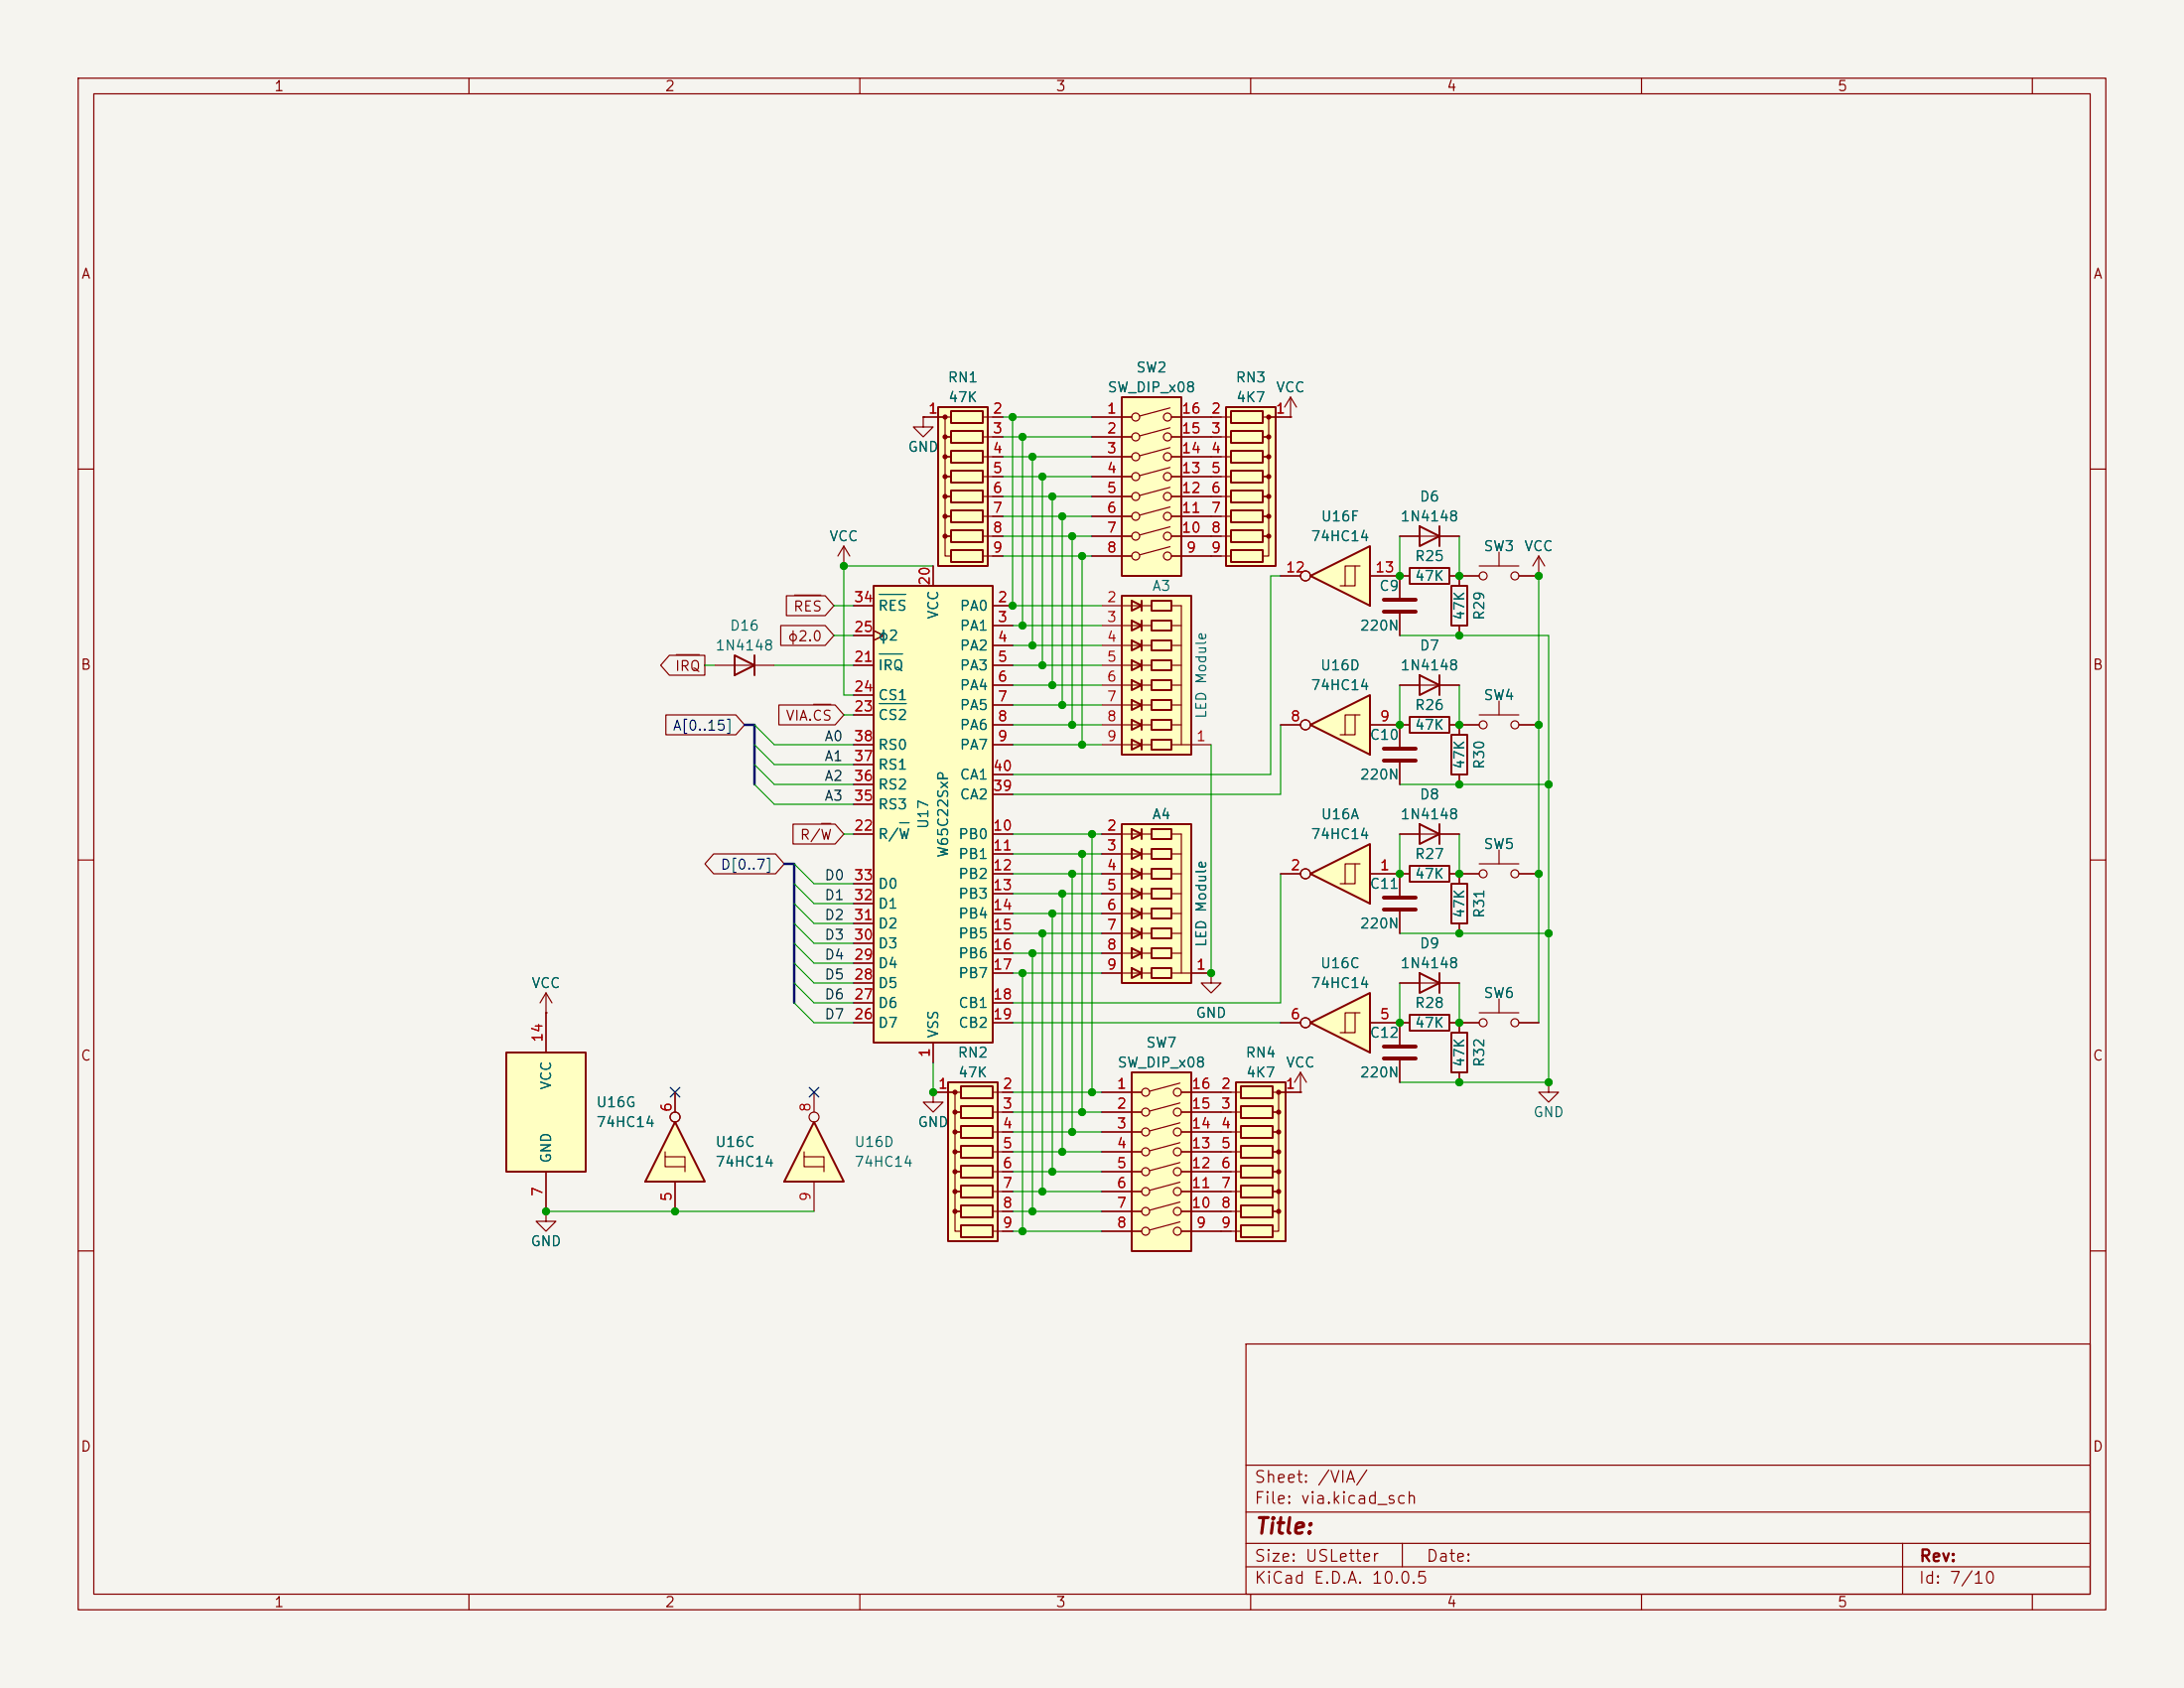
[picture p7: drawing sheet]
<svg xmlns="http://www.w3.org/2000/svg" width="279mm" height="216mm" viewBox="0 0 279 216" stroke-linecap="round" stroke-linejoin="round" font-family="sans-serif">
<path d="M0 0h279.4v215.9h-279.4z" fill="#f5f4ef" stroke="#f5f4ef" stroke-width=".13"/>
<g fill="none" stroke="#840000" stroke-width=".15">
<path d="M10 10h259.4v195.9h-259.4zM12 12h255.4v191.9h-255.4zM60 10v2M110 10v2M160 10v2M210 10v2M260 10v2M10 60h2M267.4 60h2M10 110h2M267.4 110h2M154.9 124.5v1.2h1.3l-1.3 1.3-1.2-1.3h1.2"/>
<path d="M154.9 124.5h.1M10 160h2M159.4 171.9h108v32h-108zM267.4 160h2M159.4 197.4h108M159.4 193.4h108M159.4 187.4h108M179.4 197.4v3M243.4 197.4v6.5M60 203.9v2M110 203.9v2M159.4 200.4h108"/>
<path d="M160 203.9v2M210 203.9v2M260 203.9v2"/>
</g>
<path d="M167.6 92.7l7.7-3.8v7.6z" fill="#ffffc2"/>
<path d="M167.6 92.7l7.7-3.8v7.6zM181.6 86.4l2.5 1.2-2.5 1.3zM184.1 86.4v2.5M181.6 124.5l2.5 1.2-2.5 1.3zM184.1 124.5v2.5" fill="none" stroke="#840000" stroke-width=".25"/>
<g fill="none" stroke="#840000" stroke-width=".15">
<path d="M165.1 53.3h.1M165.1 50.8l-.8 1.3M165.1 50.8l.8 1.3M165.1 50.8v2.5M163.8 92.7h2.6M173.4 91.4v2.6h-1.3M174 91.4h-1.9v2.6h-.7M175.3 92.7h3.8M179.1 87.6h7.6M179.1 125.7h7.6"/>
<circle cx="167" cy="92.7" r=".63"/>
</g>
<path d="M143.5 50.8h7.6v22.9h-7.6z" fill="#ffffc2"/>
<g fill="none" stroke="#840000" stroke-width=".15">
<path d="M139.7 53.3h5.1M139.7 55.9h5.1M139.7 58.4h5.1M149.7 52.2l-3.9 1M149.7 54.7l-3.9 1.1M149.7 57.3l-3.9 1M149.7 59.8l-3.9 1M149.9 53.3h5M149.9 55.9h5M149.9 58.4h5M139.7 61h5.1M139.7 63.5h5.1"/>
<path d="M139.7 66h5.1M139.7 68.6h5.1M139.7 71.1h5.1M149.7 62.3l-3.9 1.1M149.7 64.8l-3.9 1.1M149.7 67.4l-3.9 1M149.7 69.9l-3.9 1.1M149.9 61h5M149.9 63.5h5M149.9 66h5M149.9 68.6h5M149.9 71.1h5"/>
<circle cx="145.3" cy="53.3" r=".51"/>
<circle cx="145.3" cy="55.9" r=".51"/>
<circle cx="145.3" cy="58.4" r=".51"/>
<circle cx="149.4" cy="58.4" r=".51"/>
<circle cx="149.4" cy="53.3" r=".51"/>
<circle cx="149.4" cy="55.9" r=".51"/>
<circle cx="145.3" cy="61" r=".51"/>
<circle cx="145.3" cy="68.6" r=".51"/>
<circle cx="145.3" cy="71.1" r=".51"/>
<circle cx="145.3" cy="63.5" r=".51"/>
<circle cx="145.3" cy="66" r=".51"/>
<circle cx="149.4" cy="71.1" r=".51"/>
<circle cx="149.4" cy="68.6" r=".51"/>
<circle cx="149.4" cy="66" r=".51"/>
<circle cx="149.4" cy="63.5" r=".51"/>
<circle cx="149.4" cy="61" r=".51"/>
</g>
<path d="M143.5 50.8h7.6v22.9h-7.6z" fill="none" stroke="#840000" stroke-width=".25"/>
<path d="M156.8 52.1h6.4v20.3h-6.4z" fill="#ffffc2"/>
<path d="M156.8 52.1h6.4v20.3h-6.4zM157.5 52.6h4v1.5h-4zM157.5 55.1h4v1.5h-4zM157.5 57.7h4v1.5h-4zM157.5 60.2h4v1.5h-4zM157.5 62.7h4v1.6h-4zM157.5 65.3h4v1.5h-4zM157.5 67.8h4v1.5h-4zM157.5 70.4h4v1.5h-4z" fill="none" stroke="#840000" stroke-width=".25"/>
<g fill="#840000" stroke="#840000" stroke-width=".15">
<circle cx="162.3" cy="53.3" r=".25"/>
<circle cx="162.3" cy="55.9" r=".25"/>
<circle cx="162.3" cy="58.4" r=".25"/>
<circle cx="162.3" cy="61" r=".25"/>
<circle cx="162.3" cy="63.5" r=".25"/>
<circle cx="162.3" cy="66" r=".25"/>
<circle cx="162.3" cy="68.6" r=".25"/>
</g>
<path d="M154.9 53.3h2.6M154.9 55.9h2.6M154.9 58.4h2.6M161.5 53.3h.8v2.6h-.8h.8v2.5h-.8h.8v2.6h-.8h.8v2.5h-.8h.8v2.5h-.8h.8v2.6h-.8h.8v2.5h-.8M162.6 53.3h2.5M154.9 61h2.6M154.9 63.5h2.6M154.9 66h2.6M154.9 68.6h2.6M154.9 71.1h2.6M179.1 111.8v2.8M179.1 116.6v2.8" fill="none" stroke="#840000" stroke-width=".15"/>
<path d="M177 116.3h4.1M177 114.8h4.1" fill="none" stroke="#840000" stroke-width=".51"/>
<path d="M111.8 74.9h15.2v58.5h-15.2z" fill="#ffffc2"/>
<path d="M111.8 74.9h15.2v58.5h-15.2zM185.7 94h2v5.1h-2zM180.3 110.7h5.1v2.1h-5.1zM181.6 105.4l2.5 1.3-2.5 1.3zM184.1 105.4v2.6" fill="none" stroke="#840000" stroke-width=".25"/>
<g fill="none" stroke="#840000" stroke-width=".15">
<path d="M109.2 77.5h2.6M119.4 72.4v2.5M127 77.5h2.5M109.2 85.1h2.6M109.2 95.3h2.6M109.2 91.4h2.6M109.2 88.9h2.6M109.2 81.3h2.6M109.2 97.8h2.6M111.8 80.6l1.2 .7-1.2 .6M127 80h2.5M127 82.6h2.5"/>
<path d="M127 85.1h2.5M127 87.6h2.5M127 90.2h2.5M127 92.7h2.5M127 95.3h2.5M127 99.1h2.5M179.1 92.7v2.8M179.1 97.5v2.8M186.7 99.1v1.2M189.2 92.7h-2.5v1.3M189.2 91.4h5.1M191.8 89.7v1.7"/>
<path d="M194.3 92.7h2.5M109.2 106.7h2.6M109.2 118.1h2.6M109.2 115.6h2.6M109.2 113h2.6M109.2 102.9h2.6M109.2 100.3h2.6M127 106.7h2.5M127 109.2h2.5M127 111.8h2.5M127 114.3h2.5M127 116.8h2.5"/>
<path d="M127 119.4h2.5M127 101.6h2.5M179.1 106.7h7.6M179.1 111.8h1.2M185.4 111.8h3.8M189.2 110.5h5.1M191.8 108.7v1.8M194.3 111.8h2.5M109.2 128.3h2.6M109.2 130.8h2.6M109.2 125.7h2.6M109.2 123.2h2.6"/>
<path d="M109.2 120.7h2.6M119.4 133.4v2.5M127 121.9h2.5M127 124.5h2.5M127 128.3h2.5M127 130.8h2.5M186.7 130.8h2.5M189.2 129.5h5.1M191.8 127.8v1.7M194.3 130.8h2.5M198.1 138.4v1.3h-1.3l1.3 1.3 1.3-1.3h-1.3M198.1 138.4h.1"/>
<circle cx="189.7" cy="92.7" r=".51"/>
<circle cx="193.8" cy="92.7" r=".51"/>
<circle cx="189.7" cy="111.8" r=".51"/>
<circle cx="193.8" cy="111.8" r=".51"/>
<circle cx="189.7" cy="130.8" r=".51"/>
<circle cx="193.8" cy="130.8" r=".51"/>
</g>
<path d="M112.5 76h3.4M112.5 83.6h2.9M112.5 90h3.4M115.1 105.2h1.2" fill="none" stroke="#006464" stroke-width=".15"/>
<path d="M177 97.3h4.1M177 95.8h4.1" fill="none" stroke="#840000" stroke-width=".51"/>
<path d="M158.1 138.4h6.4v20.4h-6.4z" fill="#ffffc2"/>
<path d="M158.1 138.4h6.4v20.4h-6.4zM158.7 138.9h4.1v1.6h-4.1zM158.7 141.5h4.1v1.5h-4.1zM158.7 144h4.1v1.5h-4.1zM158.7 146.6h4.1v1.5h-4.1zM158.7 149.1h4.1v1.5h-4.1zM158.7 151.6h4.1v1.6h-4.1zM158.7 154.2h4.1v1.5h-4.1zM158.7 156.7h4.1v1.5h-4.1z" fill="none" stroke="#840000" stroke-width=".25"/>
<g fill="#840000" stroke="#840000" stroke-width=".15">
<circle cx="163.6" cy="139.7" r=".25"/>
<circle cx="163.6" cy="142.2" r=".25"/>
<circle cx="163.6" cy="144.8" r=".25"/>
<circle cx="163.6" cy="147.3" r=".25"/>
<circle cx="163.6" cy="149.9" r=".25"/>
<circle cx="163.6" cy="152.4" r=".25"/>
<circle cx="163.6" cy="154.9" r=".25"/>
</g>
<path d="M156.2 139.7h2.5M162.8 139.7h.8v2.5h-.8h.8v2.6h-.8h.8v2.5h-.8h.8v2.6h-.8h.8v2.5h-.8h.8v2.5h-.8h.8v2.6h-.8M163.8 139.7h2.6M156.2 142.2h2.5M156.2 144.8h2.5M156.2 147.3h2.5M156.2 149.9h2.5M156.2 152.4h2.5M156.2 154.9h2.5M156.2 157.5h2.5" fill="none" stroke="#840000" stroke-width=".15"/>
<path d="M144.8 137.2h7.6v22.8h-7.6z" fill="#ffffc2"/>
<g fill="none" stroke="#840000" stroke-width=".15">
<path d="M107.9 72.4h.1M107.9 69.9l-.7 1.2M107.9 69.9l.8 1.2M107.9 69.9v2.5M189.2 73.7h-2.5v1.2M189.2 72.4h5.1M191.8 70.6v1.8M194.3 73.7h2.5M196.8 73.7h.1M196.8 71.1l-.7 1.3M196.8 71.1l.8 1.3M196.8 71.1v2.6"/>
<path d="M91.4 85.1h7.7M179.1 92.7h1.2M185.4 92.7h1.3M186.7 80v1.3M186.7 111.8v1.2M186.7 118.1v1.3M141 139.7h5M151 138.5l-3.9 1.1M151.1 139.7h5.1M166.4 139.7h.1M166.4 137.2l-.8 1.2M166.4 137.2l.7 1.2"/>
<path d="M166.4 137.2v2.5M69.8 154.9v1.3h1.3l-1.3 1.3-1.2-1.3h1.2M69.8 154.9h.1M141 142.2h5M141 144.8h5M141 147.3h5M141 149.9h5M141 152.4h5M141 154.9h5M141 157.5h5M151 141.1l-3.9 1M151 143.6l-3.9 1.1"/>
<path d="M151 146.2l-3.9 1M151 148.7l-3.9 1M151 151.2l-3.9 1M151 153.7l-3.9 1.1M151 156.3l-3.9 1M151.1 142.2h5.1M151.1 144.8h5.1M151.1 147.3h5.1M151.1 149.9h5.1M151.1 152.4h5.1M151.1 154.9h5.1M151.1 157.5h5.1"/>
<circle cx="189.7" cy="73.7" r=".51"/>
<circle cx="193.8" cy="73.7" r=".51"/>
<circle cx="146.6" cy="139.7" r=".51"/>
<circle cx="150.6" cy="139.7" r=".51"/>
<circle cx="146.6" cy="157.5" r=".51"/>
<circle cx="146.6" cy="147.3" r=".51"/>
<circle cx="146.6" cy="152.4" r=".51"/>
<circle cx="146.6" cy="154.9" r=".51"/>
<circle cx="146.6" cy="142.2" r=".51"/>
<circle cx="146.6" cy="144.8" r=".51"/>
<circle cx="146.6" cy="149.9" r=".51"/>
<circle cx="150.6" cy="142.2" r=".51"/>
<circle cx="150.6" cy="144.8" r=".51"/>
<circle cx="150.6" cy="157.5" r=".51"/>
<circle cx="150.6" cy="154.9" r=".51"/>
<circle cx="150.6" cy="149.9" r=".51"/>
<circle cx="150.6" cy="147.3" r=".51"/>
<circle cx="150.6" cy="152.4" r=".51"/>
</g>
<path d="M185.7 74.9h2v5.1h-2zM94 83.8l2.5 1.3-2.5 1.3zM96.5 83.8v2.6M180.3 91.7h5.1v2h-5.1zM185.7 113h2v5.1h-2zM144.8 137.2h7.6v22.8h-7.6z" fill="none" stroke="#840000" stroke-width=".25"/>
<path d="M64.8 134.6h10.1v15.3h-10.1z" fill="#ffffc2"/>
<path d="M64.8 134.6h10.1v15.3h-10.1z" fill="none" stroke="#840000" stroke-width=".25"/>
<path d="M69.8 129.5h.1M69.8 127v7.6M69.8 127l-.7 1.3M69.8 127l.8 1.3M69.8 149.9v5" fill="none" stroke="#840000" stroke-width=".15"/>
<path d="M143.5 76.2h8.9v20.3h-8.9z" fill="#ffffc2"/>
<g fill="none" stroke="#840000" stroke-width=".15">
<path d="M143.5 77.5h3.8M149.9 77.5h1.2v17.8M143.5 80h3.8M143.5 82.6h3.8M143.5 85.1h3.8M143.5 87.6h3.8M143.5 90.2h3.8M143.5 92.7h3.8M143.5 95.3h3.8M149.9 80h1.2M149.9 82.6h1.2M149.9 85.1h1.2"/>
<path d="M149.9 87.6h1.2M149.9 90.2h1.2M149.9 92.7h1.2M149.9 95.3h2.5"/>
</g>
<g fill="none" stroke="#840000" stroke-width=".25">
<path d="M143.5 76.2h8.9v20.3h-8.9zM144.8 76.8l1.2 .7-1.2 .6zM144.8 79.4l1.2 .6-1.2 .6zM146 76.8v1.3M146 79.4v1.2M147.3 76.8h2.6v1.3h-2.6zM147.3 79.4h2.6v1.2h-2.6zM144.8 81.9l1.2 .7-1.2 .6zM144.8 84.5l1.2 .6-1.2 .6zM144.8 87l1.2 .6-1.2 .7zM144.8 89.5l1.2 .7-1.2 .6zM144.8 92.1l1.2 .6-1.2 .6z"/>
<path d="M144.8 94.6l1.2 .7-1.2 .6zM146 81.9v1.3M146 84.5v1.2M146 87v1.3M146 89.5v1.3M146 92.1v1.2M146 94.6v1.3M147.3 81.9h2.6v1.3h-2.6zM147.3 84.5h2.6v1.2h-2.6zM147.3 87h2.6v1.3h-2.6zM147.3 89.5h2.6v1.3h-2.6zM147.3 92.1h2.6v1.2h-2.6z"/>
<path d="M147.3 94.6h2.6v1.3h-2.6z"/>
</g>
<g fill="#840000">
<circle cx="151.1" cy="80" r=".25"/>
<circle cx="151.1" cy="82.6" r=".25"/>
<circle cx="151.1" cy="85.1" r=".25"/>
<circle cx="151.1" cy="87.6" r=".25"/>
<circle cx="151.1" cy="90.2" r=".25"/>
<circle cx="151.1" cy="92.7" r=".25"/>
</g>
<path d="M118.1 53.3v1.3h1.3l-1.3 1.3-1.3-1.3h1.3M118.1 53.3h.1M141 77.5h2.5M141 95.3h2.5M141 80h2.5M141 82.6h2.5M141 85.1h2.5M141 87.6h2.5M141 90.2h2.5M141 92.7h2.5M152.4 95.3h2.5" fill="none" stroke="#840000" stroke-width=".15"/>
<path d="M104.1 143.5l3.8 7.6h-7.6z" fill="#ffffc2"/>
<path d="M104.1 143.5l3.8 7.6h-7.6z" fill="none" stroke="#840000" stroke-width=".25"/>
<g fill="none" stroke="#840000" stroke-width=".15">
<path d="M104.1 139.7v2.5M102.9 147.3v.7h2.5v1.9M102.9 148v1.2h2.5M104.1 151.1v3.8"/>
<circle cx="104.1" cy="142.9" r=".63"/>
</g>
<path d="M86.4 143.5l3.8 7.6h-7.7z" fill="#ffffc2"/>
<path d="M86.4 143.5l3.8 7.6h-7.7z" fill="none" stroke="#840000" stroke-width=".25"/>
<g fill="none" stroke="#840000" stroke-width=".15">
<path d="M86.4 139.7v2.5M85.1 147.3v.7h2.5v1.9M85.1 148v1.2h2.5M86.4 151.1v3.8"/>
<circle cx="86.4" cy="142.9" r=".63"/>
</g>
<path d="M120 52.1h6.4v20.3h-6.4z" fill="#ffffc2"/>
<path d="M120 52.1h6.4v20.3h-6.4zM121.7 52.6h4v1.5h-4zM121.7 55.1h4v1.5h-4zM121.7 57.7h4v1.5h-4zM121.7 60.2h4v1.5h-4zM121.7 62.7h4v1.6h-4zM121.7 65.3h4v1.5h-4zM121.7 67.8h4v1.5h-4zM121.7 70.4h4v1.5h-4z" fill="none" stroke="#840000" stroke-width=".25"/>
<g fill="#840000" stroke="#840000" stroke-width=".15">
<circle cx="120.9" cy="53.3" r=".25"/>
<circle cx="120.9" cy="55.9" r=".25"/>
<circle cx="120.9" cy="58.4" r=".25"/>
<circle cx="120.9" cy="61" r=".25"/>
<circle cx="120.9" cy="63.5" r=".25"/>
<circle cx="120.9" cy="66" r=".25"/>
<circle cx="120.9" cy="68.6" r=".25"/>
</g>
<path d="M118.1 53.3h2.5M121.7 53.3h-.8v2.6h.8h-.8v2.5h.8h-.8v2.6h.8h-.8v2.5h.8h-.8v2.5h.8h-.8v2.6h.8h-.8v2.5h.8M125.7 53.3h2.6M125.7 55.9h2.6M125.7 58.4h2.6M125.7 61h2.6M125.7 63.5h2.6M125.7 66h2.6M125.7 68.6h2.6M125.7 71.1h2.6" fill="none" stroke="#840000" stroke-width=".15"/>
<path d="M167.6 111.8l7.7-3.8v7.6z" fill="#ffffc2"/>
<path d="M167.6 111.8l7.7-3.8v7.6z" fill="none" stroke="#840000" stroke-width=".25"/>
<g fill="none" stroke="#840000" stroke-width=".15">
<path d="M163.8 111.8h2.6M173.4 110.5v2.5h-1.3M174 110.5h-1.9v2.5h-.7M175.3 111.8h3.8M119.4 139.7v1.3h1.2l-1.2 1.2-1.3-1.2h1.3M119.4 139.7h.1"/>
<circle cx="167" cy="111.8" r=".63"/>
</g>
<path d="M121.3 138.4h6.3v20.4h-6.3z" fill="#ffffc2"/>
<path d="M121.3 138.4h6.3v20.4h-6.3zM122.9 138.9h4.1v1.6h-4.1zM122.9 141.5h4.1v1.5h-4.1zM122.9 144h4.1v1.5h-4.1zM122.9 146.6h4.1v1.5h-4.1zM122.9 149.1h4.1v1.5h-4.1zM122.9 151.6h4.1v1.6h-4.1zM122.9 154.2h4.1v1.5h-4.1zM122.9 156.7h4.1v1.5h-4.1z" fill="none" stroke="#840000" stroke-width=".25"/>
<g fill="#840000" stroke="#840000" stroke-width=".15">
<circle cx="122.2" cy="139.7" r=".25"/>
<circle cx="122.2" cy="142.2" r=".25"/>
<circle cx="122.2" cy="144.8" r=".25"/>
<circle cx="122.2" cy="147.3" r=".25"/>
<circle cx="122.2" cy="149.9" r=".25"/>
<circle cx="122.2" cy="152.4" r=".25"/>
<circle cx="122.2" cy="154.9" r=".25"/>
</g>
<path d="M119.4 139.7h2.5M122.9 139.7h-.7v2.5h.7h-.7v2.6h.7h-.7v2.5h.7h-.7v2.6h.7h-.7v2.5h.7h-.7v2.5h.7h-.7v2.6h.7M127 139.7h2.5M127 142.2h2.5M127 144.8h2.5M127 147.3h2.5M127 149.9h2.5M127 152.4h2.5M127 154.9h2.5M127 157.5h2.5" fill="none" stroke="#840000" stroke-width=".15"/>
<path d="M167.6 130.8l7.7-3.8v7.6z" fill="#ffffc2"/>
<path d="M167.6 130.8l7.7-3.8v7.6z" fill="none" stroke="#840000" stroke-width=".25"/>
<g fill="none" stroke="#840000" stroke-width=".15">
<path d="M163.8 130.8h2.6M173.4 129.5v2.6h-1.3M174 129.5h-1.9v2.6h-.7M175.3 130.8h3.8v2.8M179.1 135.6v2.8"/>
<circle cx="167" cy="130.8" r=".63"/>
</g>
<path d="M177 135.4h4.1M177 133.9h4.1" fill="none" stroke="#840000" stroke-width=".51"/>
<path d="M167.6 73.7l7.7-3.8v7.6z" fill="#ffffc2"/>
<path d="M167.6 73.7l7.7-3.8v7.6zM180.3 72.6h5.1v2.1h-5.1zM181.6 67.3l2.5 1.3-2.5 1.3zM184.1 67.3v2.6M185.7 132.1h2v5.1h-2z" fill="none" stroke="#840000" stroke-width=".25"/>
<g fill="none" stroke="#840000" stroke-width=".15">
<path d="M163.8 73.7h2.6M173.4 72.4v2.5h-1.3M174 72.4h-1.9v2.5h-.7M175.3 73.7h5M179.1 68.6h7.6M179.1 73.7v2.8M179.1 78.5v2.8M185.4 73.7h1.3M186.7 130.8v1.3M186.7 137.2v1.2"/>
<circle cx="167" cy="73.7" r=".63"/>
</g>
<path d="M177 78.2h4.1M177 76.7h4.1" fill="none" stroke="#840000" stroke-width=".51"/>
<path d="M143.5 105.4h8.9v20.3h-8.9z" fill="#ffffc2"/>
<g fill="none" stroke="#840000" stroke-width=".15">
<path d="M143.5 106.7h3.8M143.5 109.2h3.8M143.5 111.8h3.8M143.5 114.3h3.8M143.5 116.8h3.8M143.5 119.4h3.8M149.9 106.7h1.2v17.8M149.9 109.2h1.2M149.9 111.8h1.2M149.9 114.3h1.2M149.9 116.8h1.2M149.9 119.4h1.2"/>
<path d="M143.5 121.9h3.8M143.5 124.5h3.8M149.9 121.9h1.2M149.9 124.5h2.5"/>
</g>
<g fill="none" stroke="#840000" stroke-width=".25">
<path d="M143.5 105.4h8.9v20.3h-8.9zM144.8 106l1.2 .7-1.2 .6zM144.8 108.6l1.2 .6-1.2 .7zM144.8 111.1l1.2 .7-1.2 .6zM144.8 113.7l1.2 .6-1.2 .6zM144.8 116.2l1.2 .6-1.2 .7zM144.8 118.7l1.2 .7-1.2 .6zM146 106v1.3M146 108.6v1.3M146 111.1v1.3M146 113.7v1.2M146 116.2v1.3"/>
<path d="M146 118.7v1.3M147.3 106h2.6v1.3h-2.6zM147.3 108.6h2.6v1.3h-2.6zM147.3 111.1h2.6v1.3h-2.6zM147.3 113.7h2.6v1.2h-2.6zM147.3 116.2h2.6v1.3h-2.6zM147.3 118.7h2.6v1.3h-2.6zM144.8 121.3l1.2 .6-1.2 .7zM144.8 123.8l1.2 .7-1.2 .6zM146 121.3v1.3M146 123.8v1.3M147.3 121.3h2.6v1.3h-2.6z"/>
<path d="M147.3 123.8h2.6v1.3h-2.6z"/>
</g>
<g fill="#840000">
<circle cx="151.1" cy="109.2" r=".25"/>
<circle cx="151.1" cy="111.8" r=".25"/>
<circle cx="151.1" cy="114.3" r=".25"/>
<circle cx="151.1" cy="116.8" r=".25"/>
<circle cx="151.1" cy="119.4" r=".25"/>
<circle cx="151.1" cy="121.9" r=".25"/>
<circle cx="151.1" cy="124.5" r=".25"/>
</g>
<g fill="none" stroke="#840000" stroke-width=".15">
<path d="M118.1 53.3h.1M118.1 53.3h2.5M127 53.3h1.3M127 55.9h1.3M127 58.4h1.3M139.7 53.3h5.1M139.7 55.9h5.1M139.7 58.4h5.1M149.9 53.3h6.3M149.9 55.9h6.3M149.9 58.4h6.3M162.6 53.3h2.5"/>
<path d="M165.1 53.3h.1M100.6 76.2h5l1.1 1.3-1.1 1.2h-5zM101.6 76.1h3.4M107.9 72.4h.1M109.2 77.5h2.6M119.4 72.4v2.5M127 68.6h1.3M127 61h1.3M127 63.5h1.3M127 66h1.3M127 71.1h1.3M127 77.5h2.5"/>
<path d="M139.7 68.6h5.1M139.7 61h5.1M139.7 63.5h5.1M139.7 66h5.1M139.7 71.1h5.1M149.9 68.6h6.3M149.9 61h6.3M149.9 63.5h6.3M149.9 66h6.3M149.9 71.1h6.3M163.8 73.7h2.6M175.3 73.7h5"/>
<path d="M179.1 73.7v2.8M179.1 78.5v2.8M179.1 68.6h2.5M184.1 68.6h2.6M185.4 73.7h3.8M186.7 73.7v1.2M194.3 73.7h2.5M196.8 73.7h.1M85.2 91.4h8.9l1.1 1.3-1.1 1.3h-8.9zM85.6 83.8h4.6v2.6h-4.6l-1.1-1.3zM86.5 83.7h3M99.6 90.2h7.2l1.1 1.2-1.1 1.3h-7.2z"/>
<path d="M99.9 80h5.7l1.1 1.3-1.1 1.3h-5.7zM104.1 90.1h2.2M109.2 85.1h2.6M109.2 95.3h2.6M109.2 91.4h2.6M109.2 88.9h2.6M109.2 81.3h2.6M109.2 97.8h2.6M111.8 80.6l1.2 .7-1.2 .6M127 92.7h2.5M127 87.6h2.5M127 80h2.5"/>
<path d="M127 82.6h2.5M127 85.1h2.5M127 90.2h2.5M127 95.3h2.5M127 99.1h2.5M163.8 92.7h2.6M175.3 92.7h5M179.1 92.7v2.8M179.1 97.5v2.8M179.1 87.6h2.5M184.1 87.6h2.6M185.4 92.7h3.8"/>
<path d="M186.7 80v1.3M186.7 92.7v1.3M186.7 99.1v1.2M194.3 92.7h2.5M91.3 109.2h7.9l1.1 1.3-1.1 1.3h-7.9l-1.1-1.3zM101.5 105.4h5.3l1.1 1.3-1.1 1.3h-5.3zM105.1 105.3h1.2M109.2 106.7h2.6M109.2 118.1h2.6M109.2 115.6h2.6M109.2 113h2.6M109.2 102.9h2.6"/>
<path d="M109.2 100.3h2.6M127 106.7h2.5M127 109.2h2.5M127 111.8h2.5M127 114.3h2.5M127 116.8h2.5M127 119.4h2.5M127 101.6h2.5M141 106.7h2.5M141 109.2h2.5M141 111.8h2.5M141 114.3h2.5"/>
<path d="M141 116.8h2.5M141 119.4h2.5M163.8 111.8h2.6M175.3 111.8h5M179.1 106.7h2.5M179.1 111.8v2.8M179.1 116.6v2.8M184.1 106.7h2.6M185.4 111.8h3.8M186.7 111.8v1.2M186.7 118.1v1.3M194.3 111.8h2.5"/>
<path d="M69.8 129.5h.1M69.8 129.5v5.1M86.4 139.7v2.5M109.2 130.8h2.6M109.2 125.7h2.6M109.2 128.3h2.6M109.2 123.2h2.6M109.2 120.7h2.6M119.4 139.7h.1M119.4 139.7h2.5M119.4 133.4v2.5M127 124.5h2.5"/>
<path d="M127 121.9h2.5M127 130.8h2.5M127 128.3h2.5M128.3 139.7h1.2M141 124.5h2.5M141 121.9h2.5M141 139.7h5M151.1 139.7h6.4M152.4 124.5h2.5M154.9 124.5h.1M163.8 130.8h2.6M163.8 139.7h2.6"/>
<path d="M166.4 139.7h.1M175.3 130.8h5M179.1 130.8v2.8M179.1 135.6v2.8M179.1 125.7h2.5M184.1 125.7h2.6M185.4 130.8h3.8M186.7 130.8v1.3M186.7 137.2v1.2M194.3 130.8h2.5M69.8 154.9h.1M69.8 149.9v5"/>
<path d="M86.4 151.1v3.8M128.3 142.2h1.2M128.3 144.8h1.2M128.3 147.3h1.2M128.3 149.9h1.2M128.3 152.4h1.2M128.3 154.9h1.2M128.3 157.5h1.2M141 142.2h5M141 144.8h5M141 147.3h5M141 149.9h5"/>
<path d="M141 152.4h5M141 154.9h5M141 157.5h5M151.1 142.2h6.4M151.1 144.8h6.4M151.1 147.3h6.4M151.1 149.9h6.4M151.1 152.4h6.4M151.1 154.9h6.4M151.1 157.5h6.4"/>
<circle cx="167" cy="73.7" r=".63"/>
<circle cx="167" cy="92.7" r=".63"/>
<circle cx="167" cy="111.8" r=".63"/>
<circle cx="167" cy="130.8" r=".63"/>
<circle cx="86.4" cy="142.9" r=".63"/>
</g>
<path d="M180.3 129.8h5.1v2h-5.1z" fill="none" stroke="#840000" stroke-width=".25"/>
<path d="M95.2 92.7h1.3v7.6M100.3 110.5h1.3v17.8" fill="none" stroke="#000084" stroke-width=".3"/>
<g fill="none" stroke="#009600" stroke-width=".15">
<path d="M128.3 53.3h11.4M128.3 55.9h11.4M128.3 58.4h11.4M129.5 53.3v24.2h11.5M130.8 55.9v24.1M132.1 58.4v24.2M106.7 77.5h2.5M119.4 72.4h-11.5v16.5h1.3M128.3 68.6h11.4M128.3 61h11.4M128.3 66h11.4M128.3 63.5h11.4"/>
<path d="M128.3 71.1h11.4M133.3 61v24.1M134.6 63.5v24.1M135.9 66v24.2M137.2 68.6v24.1M138.4 71.1v24.2M163.8 73.7h-1.2v25.4h-33.1M179.1 68.6v5.1M186.7 68.6v5.1M196.8 73.7v57.1M90.2 85.1h1.2M96.5 97.8l2.6 2.5h10.1"/>
<path d="M96.5 92.7l2.6 2.6h10.1M96.5 95.3l2.6 2.5h10.1M99.1 85.1h10.1M106.7 81.3h2.5M107.9 91.4h1.3M129.5 85.1h11.5M129.5 80h11.5M129.5 82.6h11.5M129.5 95.3h11.5M129.5 90.2h11.5M129.5 92.7h11.5M129.5 87.6h11.5"/>
<path d="M154.9 95.3v29.2M163.8 92.7v8.9h-34.3M179.1 81.3h19v57.1h-19M179.1 87.6v5.1M186.7 87.6v5.1M96.5 100.3l2.6 2.6h10.1M101.6 110.5l2.5 2.5h5.1M101.6 113l2.5 2.6h5.1M101.6 118.1l2.5 2.6h5.1M101.6 115.6l2.5 2.5h5.1M107.9 106.7h1.3M129.5 111.8h11.5"/>
<path d="M129.5 109.2h11.5M129.5 106.7h11.5M129.5 119.4h11.5M129.5 114.3h11.5M129.5 116.8h11.5M133.3 119.4v33M134.6 116.8v33.1M135.9 114.3v33M137.2 111.8v33M138.4 109.2v33M139.7 106.7v33M163.8 111.8v16.5h-34.3"/>
<path d="M179.1 119.4h19M179.1 100.3h19M179.1 106.7v5.1M186.7 106.7v5.1M101.6 128.3l2.5 2.5h5.1M101.6 125.7l2.5 2.6h5.1M101.6 120.7l2.5 2.5h5.1M101.6 123.2l2.5 2.5h5.1M119.4 135.9v3.8M129.5 130.8h34.3M129.5 139.7h11.5M129.5 121.9h11.5"/>
<path d="M129.5 124.5h11.5M130.8 124.5v33M132.1 121.9v33M179.1 125.7v5.1M186.7 125.7v5.1M69.8 154.9h34.3M129.5 157.5h11.5M129.5 154.9h11.5M129.5 149.9h11.5M129.5 142.2h11.5M129.5 147.3h11.5M129.5 144.8h11.5"/>
<path d="M129.5 152.4h11.5"/>
</g>
<path d="M85.8 139.1l1.2 1.2M87 139.1l-1.2 1.2M103.5 139.1l1.2 1.2M104.7 139.1l-1.2 1.2" fill="none" stroke="#000084" stroke-width=".15"/>
<path d="M112.5 76h3.4M112.5 83.6h2.9M112.5 90h3.4M115.1 105.2h1.2" fill="none" stroke="#006464" stroke-width=".15"/>
<g fill="#009600" stroke="#009600" stroke-width=".13">
<circle cx="138.4" cy="95.3" r=".46"/>
<circle cx="137.2" cy="92.7" r=".46"/>
<circle cx="130.8" cy="80" r=".46"/>
<circle cx="135.9" cy="90.2" r=".46"/>
<circle cx="179.1" cy="92.7" r=".46"/>
<circle cx="179.1" cy="73.7" r=".46"/>
<circle cx="132.1" cy="82.6" r=".46"/>
<circle cx="133.3" cy="85.1" r=".46"/>
<circle cx="129.5" cy="77.5" r=".46"/>
<circle cx="107.9" cy="72.4" r=".46"/>
<circle cx="186.7" cy="81.3" r=".46"/>
<circle cx="186.7" cy="73.7" r=".46"/>
<circle cx="196.8" cy="73.7" r=".46"/>
<circle cx="198.1" cy="119.4" r=".46"/>
<circle cx="186.7" cy="119.4" r=".46"/>
<circle cx="186.7" cy="100.3" r=".46"/>
<circle cx="186.7" cy="111.8" r=".46"/>
<circle cx="198.1" cy="138.4" r=".46"/>
<circle cx="198.1" cy="100.3" r=".46"/>
<circle cx="196.8" cy="111.8" r=".46"/>
<circle cx="186.7" cy="92.7" r=".46"/>
<circle cx="196.8" cy="92.7" r=".46"/>
<circle cx="186.7" cy="130.8" r=".46"/>
<circle cx="186.7" cy="138.4" r=".46"/>
<circle cx="130.8" cy="124.5" r=".46"/>
<circle cx="119.4" cy="139.7" r=".46"/>
<circle cx="139.7" cy="139.7" r=".46"/>
<circle cx="132.1" cy="121.9" r=".46"/>
<circle cx="135.9" cy="147.3" r=".46"/>
<circle cx="134.6" cy="149.9" r=".46"/>
<circle cx="133.3" cy="152.4" r=".46"/>
<circle cx="138.4" cy="142.2" r=".46"/>
<circle cx="137.2" cy="144.8" r=".46"/>
<circle cx="133.3" cy="119.4" r=".46"/>
<circle cx="135.9" cy="66" r=".46"/>
<circle cx="133.3" cy="61" r=".46"/>
<circle cx="134.6" cy="63.5" r=".46"/>
<circle cx="137.2" cy="68.6" r=".46"/>
<circle cx="138.4" cy="71.1" r=".46"/>
<circle cx="130.8" cy="55.9" r=".46"/>
<circle cx="129.5" cy="53.3" r=".46"/>
<circle cx="134.6" cy="87.6" r=".46"/>
<circle cx="132.1" cy="58.4" r=".46"/>
<circle cx="179.1" cy="130.8" r=".46"/>
<circle cx="179.1" cy="111.8" r=".46"/>
<circle cx="137.2" cy="111.8" r=".46"/>
<circle cx="139.7" cy="106.7" r=".46"/>
<circle cx="138.4" cy="109.2" r=".46"/>
<circle cx="134.6" cy="116.8" r=".46"/>
<circle cx="135.9" cy="114.3" r=".46"/>
<circle cx="154.9" cy="124.5" r=".46"/>
<circle cx="130.8" cy="157.5" r=".46"/>
<circle cx="132.1" cy="154.9" r=".46"/>
<circle cx="86.4" cy="154.9" r=".46"/>
<circle cx="69.8" cy="154.9" r=".46"/>
</g>
<text font-size="2" fill="#840000" x="160.4" y="196.7">Title:</text>
<g font-size="1.5" fill="#840000">
<text x="160.4" y="190">Sheet: /VIA/</text>
<text x="160.4" y="192.7">File: via.kicad_sch</text>
<text x="160.4" y="202.9">KiCad E.D.A. 10.0.5</text>
<text x="160.4" y="200.1">Size: USLetter</text>
<text x="182.4" y="200.1">Date:</text>
<text x="245.4" y="202.9">Id: 7/10</text>
<text x="245.4" y="200.1">Rev:</text>
</g>
<g font-size="1.3" fill="#840000">
<text x="35" y="12">1</text>
<text x="85" y="12">2</text>
<text x="135" y="12">3</text>
<text x="185" y="12">4</text>
<text x="235" y="12">5</text>
<text x="10.3" y="36">A</text>
<text x="267.7" y="36">A</text>
<text x="100.7" y="82.3">ϕ2.0</text>
<text x="101.4" y="78.5">RES</text>
<text x="10.2" y="86">B</text>
<text x="86.3" y="86.1">IRQ</text>
<text x="267.6" y="86">B</text>
<text x="100.4" y="92.5">VIA.CS</text>
<text x="102.2" y="107.7">R/W</text>
<text x="10.2" y="136">C</text>
<text x="267.6" y="136">C</text>
<text x="10.2" y="186">D</text>
<text x="267.6" y="186">D</text>
<text x="35" y="205.9">1</text>
<text x="85" y="205.9">2</text>
<text x="135" y="205.9">3</text>
<text x="185" y="205.9">4</text>
<text x="235" y="205.9">5</text>
</g>
<g font-size="1.3" fill="#006464">
<text x="145.3" y="48">SW2</text>
<text x="121.2" y="49.2">RN1</text>
<text x="121.2" y="51.8">47K</text>
<text x="141.6" y="50.5">SW_DIP_x08</text>
<text x="158" y="49.2">RN3</text>
<text x="158" y="51.8">4K7</text>
<text x="163.2" y="50.5">VCC</text>
<text x="116" y="58.1">GND</text>
<text x="181.5" y="64.5">D6</text>
<text x="106" y="69.5">VCC</text>
<text x="167.6" y="69.5">74HC14</text>
<text x="168.9" y="67">U16F</text>
<text x="179.1" y="67">1N4148</text>
<text x="189.7" y="70.8">SW3</text>
<text x="194.9" y="70.8">VCC</text>
<text x="147.3" y="75.9">A3</text>
<text x="176.4" y="75.9">C9</text>
<text x="180.9" y="72.1">R25</text>
<text x="180.9" y="74.6">47K</text>
<text x="91.4" y="83.5">1N4148</text>
<text x="93.3" y="81">D16</text>
<text x="112.2" y="82.2">ϕ2</text>
<text x="112.2" y="78.4">RES</text>
<text x="120.3" y="79.3" transform="rotate(-90 120.3 79.3)">VCC</text>
<text x="122.7" y="78.4">PA0</text>
<text x="122.7" y="81">PA1</text>
<text x="122.7" y="83.5">PA2</text>
<text x="173.9" y="81">220N</text>
<text x="181.5" y="83.5">D7</text>
<text x="187.7" y="79.4" transform="rotate(-90 187.7 79.4)">47K</text>
<text x="190.2" y="79.4" transform="rotate(-90 190.2 79.4)">R29</text>
<text x="112.2" y="86.1">IRQ</text>
<text x="112.2" y="89.9">CS1</text>
<text x="122.7" y="86.1">PA3</text>
<text x="122.7" y="88.6">PA4</text>
<text x="167.6" y="88.6">74HC14</text>
<text x="168.8" y="86.1">U16D</text>
<text x="179.1" y="86.1">1N4148</text>
<text x="189.7" y="89.9">SW4</text>
<text x="112.2" y="92.4">CS2</text>
<text x="122.7" y="91.1">PA5</text>
<text x="122.7" y="93.7">PA6</text>
<text x="154.6" y="92" transform="rotate(-90 154.6 92)">LED Module</text>
<text x="175.1" y="94.9">C10</text>
<text x="180.9" y="91.1">R26</text>
<text x="180.9" y="93.7">47K</text>
<text x="112.2" y="101.3">RS2</text>
<text x="112.2" y="98.8">RS1</text>
<text x="112.2" y="96.2">RS0</text>
<text x="122.7" y="96.2">PA7</text>
<text x="122.7" y="100">CA1</text>
<text x="173.9" y="100">220N</text>
<text x="187.7" y="98.5" transform="rotate(-90 187.7 98.5)">47K</text>
<text x="190.2" y="98.5" transform="rotate(-90 190.2 98.5)">R30</text>
<text x="112.2" y="107.6">R/W</text>
<text x="112.2" y="103.8">RS3</text>
<text x="119.1" y="106.1" transform="rotate(-90 119.1 106.1)">U17</text>
<text x="122.5" y="107.6">PB0</text>
<text x="122.7" y="102.6">CA2</text>
<text x="147.3" y="105.1">A4</text>
<text x="167.6" y="107.6">74HC14</text>
<text x="168.9" y="105.1">U16A</text>
<text x="179.1" y="105.1">1N4148</text>
<text x="181.5" y="102.6">D8</text>
<text x="112.2" y="114">D0</text>
<text x="121.6" y="109.8" transform="rotate(-90 121.6 109.8)">W65C22SxP</text>
<text x="122.5" y="110.2">PB1</text>
<text x="122.5" y="112.7">PB2</text>
<text x="175.1" y="114">C11</text>
<text x="180.9" y="110.2">R27</text>
<text x="180.9" y="112.7">47K</text>
<text x="189.7" y="108.9">SW5</text>
<text x="112.2" y="119.1">D2</text>
<text x="112.2" y="116.5">D1</text>
<text x="122.5" y="115.3">PB3</text>
<text x="122.5" y="117.8">PB4</text>
<text x="173.9" y="119.1">220N</text>
<text x="187.7" y="117.5" transform="rotate(-90 187.7 117.5)">47K</text>
<text x="190.2" y="117.5" transform="rotate(-90 190.2 117.5)">R31</text>
<text x="112.2" y="124.2">D4</text>
<text x="112.2" y="121.6">D3</text>
<text x="122.5" y="120.3">PB5</text>
<text x="122.5" y="122.9">PB6</text>
<text x="122.5" y="125.4">PB7</text>
<text x="154.6" y="121.2" transform="rotate(-90 154.6 121.2)">LED Module</text>
<text x="168.8" y="124.2">U16C</text>
<text x="179.1" y="124.2">1N4148</text>
<text x="181.5" y="121.6">D9</text>
<text x="67.9" y="126.7">VCC</text>
<text x="112.2" y="131.8">D7</text>
<text x="112.2" y="129.2">D6</text>
<text x="112.2" y="126.7">D5</text>
<text x="122.5" y="129.2">CB1</text>
<text x="122.5" y="131.8">CB2</text>
<text x="152.9" y="130.5">GND</text>
<text x="167.6" y="126.7">74HC14</text>
<text x="180.9" y="129.2">R28</text>
<text x="180.9" y="131.8">47K</text>
<text x="189.7" y="128">SW6</text>
<text x="120.3" y="132.9" transform="rotate(-90 120.3 132.9)">VSS</text>
<text x="122.4" y="135.6">RN2</text>
<text x="142.9" y="136.9">SW_DIP_x08</text>
<text x="146.5" y="134.3">SW7</text>
<text x="159.3" y="135.6">RN4</text>
<text x="164.4" y="136.9">VCC</text>
<text x="175.1" y="133">C12</text>
<text x="187.7" y="136.6" transform="rotate(-90 187.7 136.6)">47K</text>
<text x="190.2" y="136.6" transform="rotate(-90 190.2 136.6)">R32</text>
<text x="70.8" y="139.5" transform="rotate(-90 70.8 139.5)">VCC</text>
<text x="76.2" y="141.9">U16G</text>
<text x="122.5" y="138.1">47K</text>
<text x="159.3" y="138.1">4K7</text>
<text x="173.9" y="138.1">220N</text>
<text x="196.1" y="143.2">GND</text>
<text x="70.8" y="148.9" transform="rotate(-90 70.8 148.9)">GND</text>
<text x="76.2" y="144.5">74HC14</text>
<text x="91.4" y="147">U16C</text>
<text x="91.4" y="149.6">74HC14</text>
<text x="109.2" y="147">U16D</text>
<text x="109.2" y="149.6">74HC14</text>
<text x="117.3" y="144.5">GND</text>
<text x="67.8" y="159.7">GND</text>
</g>
<g font-size="1.3" fill="#a90000">
<text x="118.6" y="53.2">1</text>
<text x="126.9" y="53.2">2</text>
<text x="141.5" y="53.2">1</text>
<text x="151.1" y="53.2">16</text>
<text x="154.8" y="53.2">2</text>
<text x="163.1" y="53.2">1</text>
<text x="126.9" y="55.7">3</text>
<text x="126.9" y="58.3">4</text>
<text x="141.5" y="55.7">2</text>
<text x="141.5" y="58.3">3</text>
<text x="151.1" y="58.3">14</text>
<text x="151.1" y="55.7">15</text>
<text x="154.8" y="55.7">3</text>
<text x="154.8" y="58.3">4</text>
<text x="126.9" y="60.8">5</text>
<text x="126.9" y="63.4">6</text>
<text x="126.9" y="65.9">7</text>
<text x="141.5" y="60.8">4</text>
<text x="141.5" y="63.4">5</text>
<text x="141.5" y="65.9">6</text>
<text x="151.1" y="65.9">11</text>
<text x="151.1" y="63.4">12</text>
<text x="151.1" y="60.8">13</text>
<text x="154.8" y="60.8">5</text>
<text x="154.8" y="63.4">6</text>
<text x="154.8" y="65.9">7</text>
<text x="126.9" y="68.4">8</text>
<text x="126.9" y="71">9</text>
<text x="141.5" y="68.4">7</text>
<text x="141.5" y="71">8</text>
<text x="151.1" y="68.4">10</text>
<text x="151.7" y="71">9</text>
<text x="154.8" y="68.4">8</text>
<text x="154.8" y="71">9</text>
<text x="109.2" y="77.3">34</text>
<text x="119.2" y="75" transform="rotate(-90 119.2 75)">20</text>
<text x="127.5" y="77.3">2</text>
<text x="141.5" y="77.3">2</text>
<text x="164.4" y="73.5">12</text>
<text x="175.8" y="73.5">13</text>
<text x="109.2" y="81.1">25</text>
<text x="127.5" y="79.9">3</text>
<text x="127.5" y="82.4">4</text>
<text x="141.5" y="79.9">3</text>
<text x="141.5" y="82.4">4</text>
<text x="109.2" y="85">21</text>
<text x="109.2" y="88.8">24</text>
<text x="127.5" y="85">5</text>
<text x="127.5" y="87.5">6</text>
<text x="141.5" y="85">5</text>
<text x="141.5" y="87.5">6</text>
<text x="109.2" y="91.3">23</text>
<text x="109.2" y="95.1">38</text>
<text x="127.5" y="90">7</text>
<text x="127.5" y="92.6">8</text>
<text x="127.5" y="95.1">9</text>
<text x="141.5" y="90">7</text>
<text x="141.5" y="92.6">8</text>
<text x="141.5" y="95.1">9</text>
<text x="152.9" y="95.1">1</text>
<text x="165" y="92.6">8</text>
<text x="176.4" y="92.6">9</text>
<text x="109.2" y="100.2">36</text>
<text x="109.2" y="97.7">37</text>
<text x="126.9" y="101.5">39</text>
<text x="126.9" y="98.9">40</text>
<text x="109.2" y="106.5">22</text>
<text x="109.2" y="102.7">35</text>
<text x="126.9" y="106.5">10</text>
<text x="141.5" y="106.5">2</text>
<text x="109.2" y="112.9">33</text>
<text x="126.9" y="109.1">11</text>
<text x="126.9" y="111.6">12</text>
<text x="141.5" y="109.1">3</text>
<text x="141.5" y="111.6">4</text>
<text x="165" y="111.6">2</text>
<text x="176.4" y="111.6">1</text>
<text x="109.2" y="118">31</text>
<text x="109.2" y="115.4">32</text>
<text x="126.9" y="114.2">13</text>
<text x="126.9" y="116.7">14</text>
<text x="126.9" y="119.2">15</text>
<text x="141.5" y="114.2">5</text>
<text x="141.5" y="116.7">6</text>
<text x="141.5" y="119.2">7</text>
<text x="109.2" y="125.6">28</text>
<text x="109.2" y="123.1">29</text>
<text x="109.2" y="120.5">30</text>
<text x="126.9" y="121.8">16</text>
<text x="126.9" y="124.3">17</text>
<text x="141.5" y="121.8">8</text>
<text x="141.5" y="124.3">9</text>
<text x="152.9" y="124.3">1</text>
<text x="109.2" y="130.7">26</text>
<text x="109.2" y="128.1">27</text>
<text x="126.9" y="128.1">18</text>
<text x="126.9" y="130.7">19</text>
<text x="165" y="130.7">6</text>
<text x="176.4" y="130.7">5</text>
<text x="69.7" y="133.4" transform="rotate(-90 69.7 133.4)">14</text>
<text x="119.2" y="135.4" transform="rotate(-90 119.2 135.4)">1</text>
<text x="86.2" y="142.3" transform="rotate(-90 86.2 142.3)">6</text>
<text x="104" y="142.3" transform="rotate(-90 104 142.3)">8</text>
<text x="119.9" y="139.6">1</text>
<text x="128.2" y="139.6">2</text>
<text x="128.2" y="142.1">3</text>
<text x="142.8" y="139.6">1</text>
<text x="142.8" y="142.1">2</text>
<text x="152.3" y="142.1">15</text>
<text x="152.3" y="139.6">16</text>
<text x="156.1" y="139.6">2</text>
<text x="156.1" y="142.1">3</text>
<text x="164.4" y="139.6">1</text>
<text x="128.2" y="144.6">4</text>
<text x="128.2" y="147.2">5</text>
<text x="128.2" y="149.7">6</text>
<text x="142.8" y="144.6">3</text>
<text x="142.8" y="147.2">4</text>
<text x="142.8" y="149.7">5</text>
<text x="152.3" y="149.7">12</text>
<text x="152.3" y="147.2">13</text>
<text x="152.3" y="144.6">14</text>
<text x="156.1" y="144.6">4</text>
<text x="156.1" y="147.2">5</text>
<text x="156.1" y="149.7">6</text>
<text x="69.7" y="153.1" transform="rotate(-90 69.7 153.1)">7</text>
<text x="86.2" y="153.8" transform="rotate(-90 86.2 153.8)">5</text>
<text x="104" y="153.8" transform="rotate(-90 104 153.8)">9</text>
<text x="128.2" y="152.3">7</text>
<text x="128.2" y="154.8">8</text>
<text x="142.8" y="152.3">6</text>
<text x="142.8" y="154.8">7</text>
<text x="152.3" y="154.8">10</text>
<text x="152.3" y="152.3">11</text>
<text x="156.1" y="152.3">7</text>
<text x="156.1" y="154.8">8</text>
<text x="128.2" y="157.3">9</text>
<text x="142.8" y="157.3">8</text>
<text x="152.9" y="157.3">9</text>
<text x="156.1" y="157.3">9</text>
</g>
<g font-size="1.3" fill="#000084">
<text x="86" y="93.8">A[0..15]</text>
<text x="92.1" y="111.5">D[0..7]</text>
</g>
<g font-size="1.3" fill="#0f0f0f">
<text x="105.4" y="95.1">A0</text>
<text x="105.4" y="97.7">A1</text>
<text x="105.4" y="100.2">A2</text>
<text x="105.4" y="102.7">A3</text>
<text x="105.4" y="112.9">D0</text>
<text x="105.4" y="115.4">D1</text>
<text x="105.4" y="118">D2</text>
<text x="105.4" y="120.5">D3</text>
<text x="105.4" y="123.1">D4</text>
<text x="105.4" y="125.6">D5</text>
<text x="105.4" y="130.7">D7</text>
<text x="105.4" y="128.1">D6</text>
</g>
</svg>
